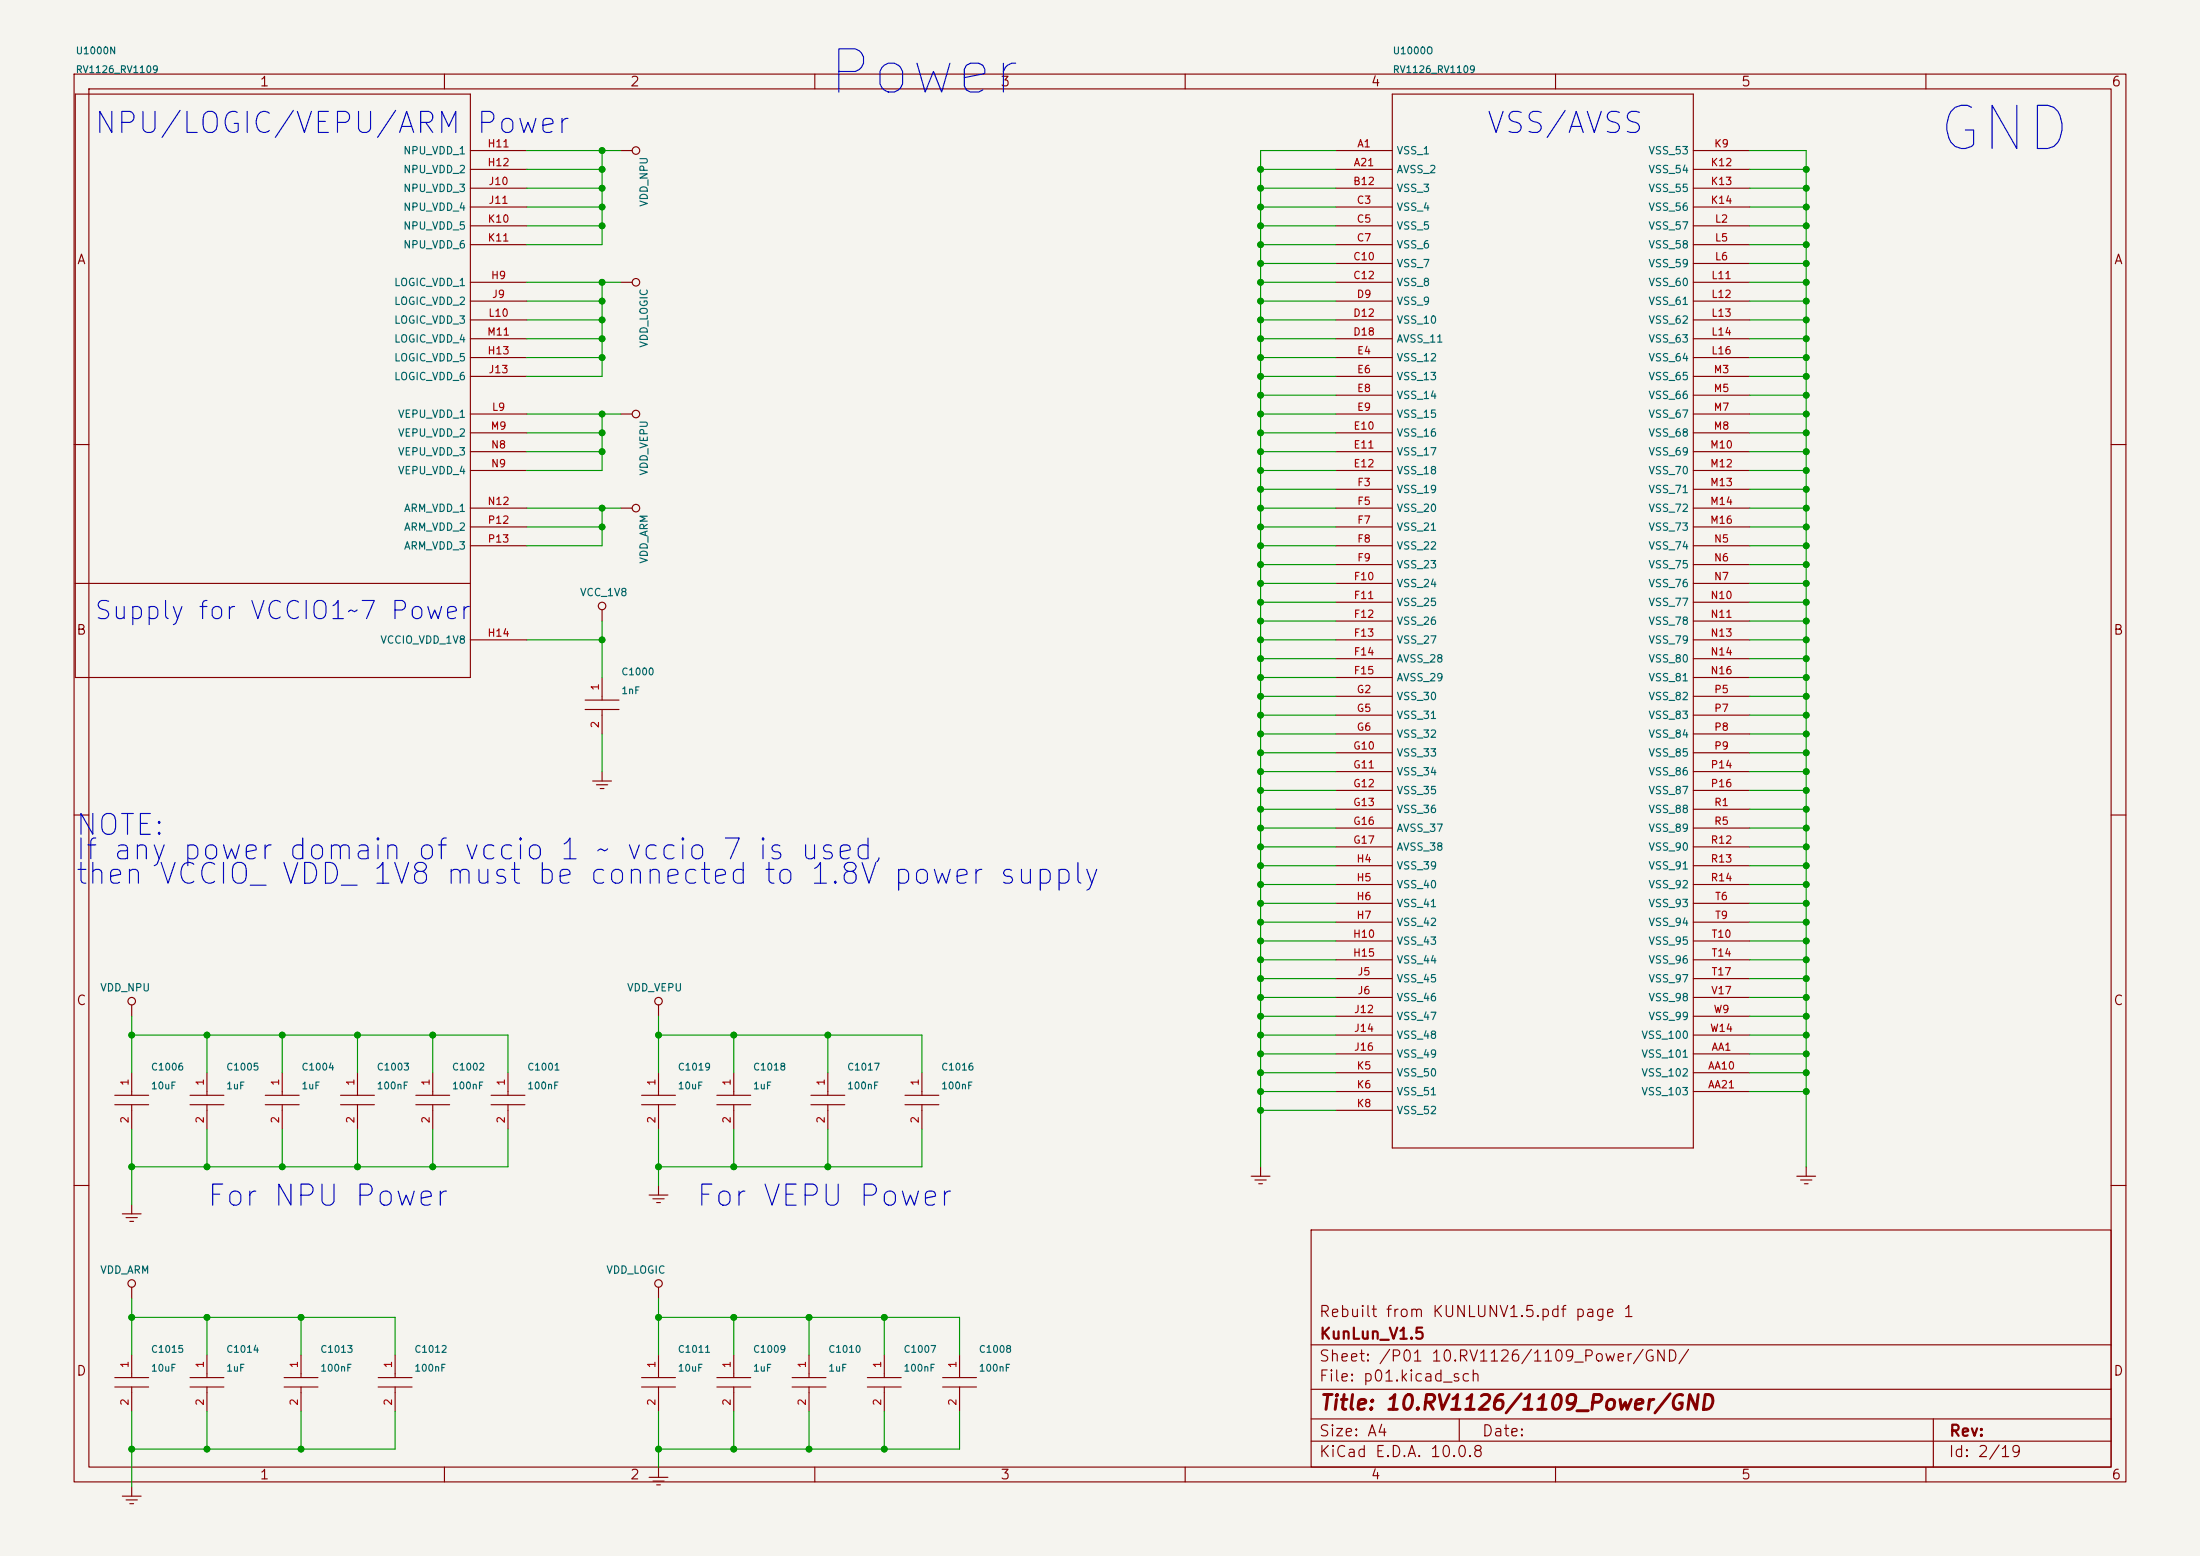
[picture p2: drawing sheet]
<svg xmlns="http://www.w3.org/2000/svg" width="297mm" height="210mm" viewBox="0 0 297 210" stroke-linecap="round" stroke-linejoin="round" font-family="sans-serif">
<path d="M0 0h297v210h-297z" fill="#f5f4ef" stroke="#f5f4ef" stroke-width=".14"/>
<g fill="none" stroke="#840000" stroke-width=".15">
<path d="M10 10h277v190h-277zM10.2 12.7h53.3v78.7h-53.3zM12 12h273v186h-273zM60 10v2M110 10v2M160 10v2M188 12.7h40.6v142.2h-40.6zM210 10v2M260 10v2M63.5 20.3h7.6M63.5 22.9h7.6M63.5 25.4h7.6"/>
<path d="M63.5 27.9h7.6M63.5 30.5h7.6M63.5 33h7.6M63.5 38.1h7.6M83.8 20.3h1.5M83.8 38.1h1.5M180.3 20.3h7.7M180.3 22.9h7.7M180.3 25.4h7.7M180.3 27.9h7.7M180.3 30.5h7.7M180.3 33h7.7"/>
<path d="M180.3 35.6h7.7M180.3 38.1h7.7M228.6 20.3h7.6M228.6 22.9h7.6M228.6 25.4h7.6M228.6 27.9h7.6M228.6 30.5h7.6M228.6 33h7.6M228.6 35.6h7.6M228.6 38.1h7.6M63.5 40.6h7.6M63.5 43.2h7.6"/>
<path d="M63.5 45.7h7.6M63.5 48.3h7.6M63.5 50.8h7.6M63.5 55.9h7.6M63.5 58.4h7.6M83.8 55.9h1.5M180.3 40.6h7.7M180.3 43.2h7.7M180.3 45.7h7.7M180.3 48.3h7.7M180.3 50.8h7.7M180.3 53.3h7.7"/>
<path d="M180.3 55.9h7.7M180.3 58.4h7.7M228.6 40.6h7.6M228.6 43.2h7.6M228.6 45.7h7.6M228.6 48.3h7.6M228.6 50.8h7.6M228.6 53.3h7.6M228.6 55.9h7.6M228.6 58.4h7.6M10 60h2M10.2 78.7h53.3"/>
<path d="M63.5 61h7.6M63.5 63.5h7.6M63.5 68.6h7.6M63.5 71.1h7.6M63.5 73.7h7.6M83.8 68.6h1.5M180.3 61h7.7M180.3 63.5h7.7M180.3 66h7.7M180.3 68.6h7.7M180.3 71.1h7.7M180.3 73.7h7.7"/>
<path d="M180.3 76.2h7.7M180.3 78.7h7.7M228.6 61h7.6M228.6 63.5h7.6M228.6 66h7.6M228.6 68.6h7.6M228.6 71.1h7.6M228.6 73.7h7.6M228.6 76.2h7.6M228.6 78.7h7.6M285 60h2M63.5 86.4h7.6"/>
<path d="M79 94.5h4.6M79 95.8h4.6M81.3 82.3v1.5M81.3 91.4v3.1M81.3 95.8v3.3M180.3 81.3h7.7M180.3 83.8h7.7M180.3 86.4h7.7M180.3 88.9h7.7M180.3 91.4h7.7M180.3 94h7.7M180.3 96.5h7.7"/>
<path d="M180.3 99.1h7.7M228.6 81.3h7.6M228.6 83.8h7.6M228.6 86.4h7.6M228.6 88.9h7.6M228.6 91.4h7.6M228.6 94h7.6M228.6 96.5h7.6M228.6 99.1h7.6M10 110h2M80 105.4h2.5M80.5 105.9h1.5"/>
<path d="M81 106.4h.5M81.3 104.1v1.3M180.3 101.6h7.7M180.3 104.1h7.7M180.3 106.7h7.7M180.3 109.2h7.7M180.3 111.8h7.7M180.3 114.3h7.7M180.3 116.8h7.7M180.3 119.4h7.7M228.6 101.6h7.6M228.6 104.1h7.6"/>
<path d="M228.6 106.7h7.6M228.6 109.2h7.6M228.6 111.8h7.6M228.6 114.3h7.6M228.6 116.8h7.6M228.6 119.4h7.6M285 110h2M17.8 135.6v1.6M88.9 135.6v1.6M180.3 121.9h7.7M180.3 124.5h7.7M180.3 127h7.7"/>
<path d="M180.3 129.5h7.7M180.3 132.1h7.7M180.3 134.6h7.7M180.3 137.2h7.7M180.3 139.7h7.7M228.6 121.9h7.6M228.6 124.5h7.6M228.6 127h7.6M228.6 129.5h7.6M228.6 132.1h7.6M228.6 134.6h7.6M228.6 137.2h7.6"/>
<path d="M228.6 139.7h7.6M15.5 147.8h4.6M15.5 149.1h4.6M17.8 144.8v3M17.8 149.1v3.3M25.7 147.8h4.5M25.7 149.1h4.5M27.9 144.8v3M27.9 149.1v3.3M35.8 147.8h4.6M35.8 149.1h4.6M38.1 144.8v3"/>
<path d="M38.1 149.1v3.3M46 147.8h4.5M46 149.1h4.5M48.3 144.8v3M48.3 149.1v3.3M56.1 147.8h4.6M56.1 149.1h4.6M58.4 144.8v3M58.4 149.1v3.3M66.3 147.8h4.6M66.3 149.1h4.6M68.6 144.8v3"/>
<path d="M68.6 149.1v3.3M86.6 147.8h4.6M86.6 149.1h4.6M88.9 144.8v3M88.9 149.1v3.3M96.8 147.8h4.5M96.8 149.1h4.5M99.1 144.8v3M99.1 149.1v3.3M109.5 147.8h4.5M109.5 149.1h4.5M111.8 144.8v3"/>
<path d="M111.8 149.1v3.3M122.2 147.8h4.5M122.2 149.1h4.5M124.5 144.8v3M124.5 149.1v3.3M168.9 158.8h2.5M169.4 159.3h1.5M169.9 159.8h.5M170.2 157.5v1.3M180.3 142.2h7.7M180.3 144.8h7.7M180.3 147.3h7.7"/>
<path d="M180.3 149.9h7.7M228.6 142.2h7.6M228.6 144.8h7.6M228.6 147.3h7.6M242.6 158.8h2.5M243.1 159.3h1.5M243.6 159.8h.5M243.8 157.5v1.3M10 160h2M16.5 163.8h2.5M17 164.3h1.5M17.5 164.8h.5"/>
<path d="M17.8 162.6v1.2M17.8 173.7v1.6M87.6 161.3h2.6M88.1 161.8h1.6M88.6 162.3h.6M88.9 160v1.3M88.9 173.7v1.6M177 166h108v32h-108zM285 160h2M15.5 185.9h4.6M15.5 187.2h4.6M17.8 182.9v3"/>
<path d="M17.8 187.2v3.3M25.7 185.9h4.5M25.7 187.2h4.5M27.9 182.9v3M27.9 187.2v3.3M38.4 185.9h4.5M38.4 187.2h4.5M40.6 182.9v3M40.6 187.2v3.3M51.1 185.9h4.5M51.1 187.2h4.5M53.3 182.9v3"/>
<path d="M53.3 187.2v3.3M60 198v2M86.6 185.9h4.6M86.6 187.2h4.6M87.6 199.4h2.6M88.1 199.9h1.6M88.9 182.9v3M88.9 187.2v3.3M88.9 198.1v1.3M96.8 185.9h4.5M96.8 187.2h4.5M99.1 182.9v3"/>
<path d="M99.1 187.2v3.3M106.9 185.9h4.6M106.9 187.2h4.6M109.2 182.9v3M109.2 187.2v3.3M110 198v2M117.1 185.9h4.6M117.1 187.2h4.6M119.4 182.9v3M119.4 187.2v3.3M127.3 185.9h4.5M127.3 187.2h4.5"/>
<path d="M129.5 182.9v3M129.5 187.2v3.3M160 198v2M177 194.5h108M177 191.5h108M177 187.5h108M177 181.5h108M197 191.5v3M210 198v2M260 198v2M261 191.5v6.5M16.5 201.9h2.5"/>
<path d="M17 202.4h1.5M17.5 202.9h.5M17.8 200.7v1.2M88.6 200.4h.6"/>
<circle cx="85.9" cy="20.3" r=".51"/>
<circle cx="85.9" cy="38.1" r=".51"/>
<circle cx="85.9" cy="55.9" r=".51"/>
<circle cx="85.9" cy="68.6" r=".51"/>
<circle cx="81.3" cy="81.8" r=".51"/>
<circle cx="17.8" cy="135.1" r=".51"/>
<circle cx="88.9" cy="135.1" r=".51"/>
<circle cx="17.8" cy="173.2" r=".51"/>
<circle cx="88.9" cy="173.2" r=".51"/>
</g>
<g fill="none" stroke="#009600" stroke-width=".15">
<path d="M71.1 38.1h12.7M71.1 30.5h10.2M71.1 27.9h10.2M71.1 22.9h10.2M71.1 25.4h10.2M71.1 20.3h12.7M81.3 38.1v12.7h-10.2M81.3 20.3v12.7h-10.2M170.2 38.1h10.1M170.2 35.6h10.1M170.2 33h10.1M170.2 30.5h10.1"/>
<path d="M170.2 27.9h10.1M170.2 22.9h10.1M170.2 25.4h10.1M180.3 20.3h-10.1v137.2M236.2 20.3h7.6v137.2M236.2 38.1h7.6M236.2 35.6h7.6M236.2 33h7.6M236.2 30.5h7.6M236.2 27.9h7.6M236.2 22.9h7.6M236.2 25.4h7.6"/>
<path d="M71.1 58.4h10.2M71.1 55.9h12.7M71.1 48.3h10.2M71.1 43.2h10.2M71.1 45.7h10.2M71.1 40.6h10.2M81.3 55.9v7.6h-10.2M170.2 58.4h10.1M170.2 53.3h10.1M170.2 50.8h10.1M170.2 55.9h10.1M170.2 48.3h10.1"/>
<path d="M170.2 43.2h10.1M170.2 45.7h10.1M170.2 40.6h10.1M236.2 58.4h7.6M236.2 53.3h7.6M236.2 50.8h7.6M236.2 55.9h7.6M236.2 48.3h7.6M236.2 43.2h7.6M236.2 45.7h7.6M236.2 40.6h7.6M71.1 71.1h10.2"/>
<path d="M71.1 68.6h12.7M71.1 61h10.2M81.3 68.6v5.1h-10.2M170.2 71.1h10.1M170.2 68.6h10.1M170.2 73.7h10.1M170.2 76.2h10.1M170.2 78.7h10.1M170.2 63.5h10.1M170.2 61h10.1M170.2 66h10.1M236.2 71.1h7.6"/>
<path d="M236.2 68.6h7.6M236.2 73.7h7.6M236.2 76.2h7.6M236.2 78.7h7.6M236.2 63.5h7.6M236.2 61h7.6M236.2 66h7.6M71.1 86.4h10.2M81.3 83.8v7.6M81.3 99.1v5M170.2 88.9h10.1M170.2 91.4h10.1"/>
<path d="M170.2 86.4h10.1M170.2 83.8h10.1M170.2 81.3h10.1M170.2 99.1h10.1M170.2 96.5h10.1M170.2 94h10.1M236.2 88.9h7.6M236.2 91.4h7.6M236.2 86.4h7.6M236.2 83.8h7.6M236.2 81.3h7.6M236.2 99.1h7.6"/>
<path d="M236.2 96.5h7.6M236.2 94h7.6M170.2 119.4h10.1M170.2 111.8h10.1M170.2 104.1h10.1M170.2 109.2h10.1M170.2 106.7h10.1M170.2 101.6h10.1M170.2 114.3h10.1M170.2 116.8h10.1M236.2 119.4h7.6M236.2 111.8h7.6"/>
<path d="M236.2 104.1h7.6M236.2 109.2h7.6M236.2 106.7h7.6M236.2 101.6h7.6M236.2 114.3h7.6M236.2 116.8h7.6M17.8 137.2v7.6M17.8 139.7h50.8v5.1M27.9 139.7v5.1M38.1 139.7v5.1M48.3 139.7v5.1M58.4 139.7v5.1"/>
<path d="M88.9 137.2v7.6M88.9 139.7h35.6v5.1M99.1 139.7v5.1M111.8 139.7v5.1M170.2 139.7h10.1M170.2 124.5h10.1M170.2 121.9h10.1M170.2 134.6h10.1M170.2 129.5h10.1M170.2 132.1h10.1M170.2 127h10.1M170.2 137.2h10.1"/>
<path d="M236.2 139.7h7.6M236.2 124.5h7.6M236.2 121.9h7.6M236.2 134.6h7.6M236.2 129.5h7.6M236.2 132.1h7.6M236.2 127h7.6M236.2 137.2h7.6M17.8 152.4v10.2M27.9 152.4v5.1M38.1 152.4v5.1M48.3 152.4v5.1"/>
<path d="M58.4 152.4v5.1M68.6 152.4v5.1h-50.8M88.9 152.4v7.6M99.1 152.4v5.1M111.8 152.4v5.1M124.5 152.4v5.1h-35.6M170.2 142.2h10.1M170.2 144.8h10.1M170.2 149.9h10.1M170.2 147.3h10.1M236.2 142.2h7.6M236.2 144.8h7.6"/>
<path d="M236.2 147.3h7.6M17.8 177.8h35.5v5.1M17.8 175.3v7.6M27.9 177.8v5.1M40.6 177.8v5.1M88.9 177.8h40.6v5.1M88.9 175.3v7.6M99.1 177.8v5.1M109.2 177.8v5.1M119.4 177.8v5.1M17.8 190.5v10.2M27.9 190.5v5.1"/>
<path d="M40.6 190.5v5.1M53.3 190.5v5.1h-35.5M88.9 190.5v7.6M99.1 190.5v5.1M109.2 190.5v5.1M119.4 190.5v5.1M129.5 190.5v5.1h-40.6"/>
</g>
<g fill="#009600">
<circle cx="17.8" cy="157.5" r=".46"/>
<circle cx="27.9" cy="195.6" r=".46"/>
<circle cx="40.6" cy="195.6" r=".46"/>
<circle cx="17.8" cy="195.6" r=".46"/>
<circle cx="40.6" cy="177.8" r=".46"/>
<circle cx="27.9" cy="177.8" r=".46"/>
<circle cx="17.8" cy="177.8" r=".46"/>
<circle cx="109.2" cy="177.8" r=".46"/>
<circle cx="99.1" cy="177.8" r=".46"/>
<circle cx="88.9" cy="139.7" r=".46"/>
<circle cx="99.1" cy="157.5" r=".46"/>
<circle cx="88.9" cy="195.6" r=".46"/>
<circle cx="99.1" cy="139.7" r=".46"/>
<circle cx="99.1" cy="195.6" r=".46"/>
<circle cx="109.2" cy="195.6" r=".46"/>
<circle cx="88.9" cy="157.5" r=".46"/>
<circle cx="88.9" cy="177.8" r=".46"/>
<circle cx="58.4" cy="139.7" r=".46"/>
<circle cx="48.3" cy="139.7" r=".46"/>
<circle cx="38.1" cy="139.7" r=".46"/>
<circle cx="48.3" cy="157.5" r=".46"/>
<circle cx="38.1" cy="157.5" r=".46"/>
<circle cx="58.4" cy="157.5" r=".46"/>
<circle cx="17.8" cy="139.7" r=".46"/>
<circle cx="27.9" cy="139.7" r=".46"/>
<circle cx="27.9" cy="157.5" r=".46"/>
<circle cx="111.8" cy="157.5" r=".46"/>
<circle cx="119.4" cy="177.8" r=".46"/>
<circle cx="111.8" cy="139.7" r=".46"/>
<circle cx="119.4" cy="195.6" r=".46"/>
<circle cx="243.8" cy="81.3" r=".46"/>
<circle cx="243.8" cy="78.7" r=".46"/>
<circle cx="243.8" cy="71.1" r=".46"/>
<circle cx="243.8" cy="88.9" r=".46"/>
<circle cx="243.8" cy="91.4" r=".46"/>
<circle cx="243.8" cy="76.2" r=".46"/>
<circle cx="243.8" cy="73.7" r=".46"/>
<circle cx="243.8" cy="86.4" r=".46"/>
<circle cx="243.8" cy="83.8" r=".46"/>
<circle cx="243.8" cy="66" r=".46"/>
<circle cx="243.8" cy="68.6" r=".46"/>
<circle cx="243.8" cy="63.5" r=".46"/>
<circle cx="243.8" cy="61" r=".46"/>
<circle cx="243.8" cy="48.3" r=".46"/>
<circle cx="243.8" cy="50.8" r=".46"/>
<circle cx="243.8" cy="53.3" r=".46"/>
<circle cx="243.8" cy="58.4" r=".46"/>
<circle cx="243.8" cy="55.9" r=".46"/>
<circle cx="243.8" cy="27.9" r=".46"/>
<circle cx="243.8" cy="38.1" r=".46"/>
<circle cx="243.8" cy="40.6" r=".46"/>
<circle cx="243.8" cy="30.5" r=".46"/>
<circle cx="243.8" cy="33" r=".46"/>
<circle cx="243.8" cy="25.4" r=".46"/>
<circle cx="243.8" cy="22.9" r=".46"/>
<circle cx="243.8" cy="35.6" r=".46"/>
<circle cx="243.8" cy="45.7" r=".46"/>
<circle cx="243.8" cy="43.2" r=".46"/>
<circle cx="243.8" cy="134.6" r=".46"/>
<circle cx="243.8" cy="132.1" r=".46"/>
<circle cx="243.8" cy="129.5" r=".46"/>
<circle cx="243.8" cy="127" r=".46"/>
<circle cx="243.8" cy="124.5" r=".46"/>
<circle cx="243.8" cy="119.4" r=".46"/>
<circle cx="243.8" cy="121.9" r=".46"/>
<circle cx="243.8" cy="109.2" r=".46"/>
<circle cx="243.8" cy="106.7" r=".46"/>
<circle cx="243.8" cy="99.1" r=".46"/>
<circle cx="243.8" cy="96.5" r=".46"/>
<circle cx="243.8" cy="94" r=".46"/>
<circle cx="243.8" cy="111.8" r=".46"/>
<circle cx="243.8" cy="101.6" r=".46"/>
<circle cx="243.8" cy="104.1" r=".46"/>
<circle cx="243.8" cy="116.8" r=".46"/>
<circle cx="243.8" cy="114.3" r=".46"/>
<circle cx="243.8" cy="144.8" r=".46"/>
<circle cx="243.8" cy="142.2" r=".46"/>
<circle cx="243.8" cy="139.7" r=".46"/>
<circle cx="243.8" cy="137.2" r=".46"/>
<circle cx="243.8" cy="147.3" r=".46"/>
<circle cx="81.3" cy="71.1" r=".46"/>
<circle cx="81.3" cy="38.1" r=".46"/>
<circle cx="81.3" cy="40.6" r=".46"/>
<circle cx="81.3" cy="27.9" r=".46"/>
<circle cx="81.3" cy="25.4" r=".46"/>
<circle cx="81.3" cy="30.5" r=".46"/>
<circle cx="81.3" cy="86.4" r=".46"/>
<circle cx="81.3" cy="68.6" r=".46"/>
<circle cx="81.3" cy="61" r=".46"/>
<circle cx="81.3" cy="55.9" r=".46"/>
<circle cx="81.3" cy="58.4" r=".46"/>
<circle cx="81.3" cy="48.3" r=".46"/>
<circle cx="81.3" cy="43.2" r=".46"/>
<circle cx="81.3" cy="45.7" r=".46"/>
<circle cx="81.3" cy="20.3" r=".46"/>
<circle cx="81.3" cy="22.9" r=".46"/>
<circle cx="170.2" cy="81.3" r=".46"/>
<circle cx="170.2" cy="78.7" r=".46"/>
<circle cx="170.2" cy="73.7" r=".46"/>
<circle cx="170.2" cy="76.2" r=".46"/>
<circle cx="170.2" cy="58.4" r=".46"/>
<circle cx="170.2" cy="55.9" r=".46"/>
<circle cx="170.2" cy="53.3" r=".46"/>
<circle cx="170.2" cy="50.8" r=".46"/>
<circle cx="170.2" cy="48.3" r=".46"/>
<circle cx="170.2" cy="45.7" r=".46"/>
<circle cx="170.2" cy="43.2" r=".46"/>
<circle cx="170.2" cy="66" r=".46"/>
<circle cx="170.2" cy="68.6" r=".46"/>
<circle cx="170.2" cy="71.1" r=".46"/>
<circle cx="170.2" cy="63.5" r=".46"/>
<circle cx="170.2" cy="61" r=".46"/>
<circle cx="170.2" cy="99.1" r=".46"/>
<circle cx="170.2" cy="96.5" r=".46"/>
<circle cx="170.2" cy="94" r=".46"/>
<circle cx="170.2" cy="86.4" r=".46"/>
<circle cx="170.2" cy="83.8" r=".46"/>
<circle cx="170.2" cy="88.9" r=".46"/>
<circle cx="170.2" cy="91.4" r=".46"/>
<circle cx="170.2" cy="114.3" r=".46"/>
<circle cx="170.2" cy="111.8" r=".46"/>
<circle cx="170.2" cy="109.2" r=".46"/>
<circle cx="170.2" cy="104.1" r=".46"/>
<circle cx="170.2" cy="101.6" r=".46"/>
<circle cx="170.2" cy="106.7" r=".46"/>
<circle cx="170.2" cy="116.8" r=".46"/>
<circle cx="170.2" cy="119.4" r=".46"/>
<circle cx="170.2" cy="139.7" r=".46"/>
<circle cx="170.2" cy="149.9" r=".46"/>
<circle cx="170.2" cy="147.3" r=".46"/>
<circle cx="170.2" cy="129.5" r=".46"/>
<circle cx="170.2" cy="127" r=".46"/>
<circle cx="170.2" cy="124.5" r=".46"/>
<circle cx="170.2" cy="121.9" r=".46"/>
<circle cx="170.2" cy="142.2" r=".46"/>
<circle cx="170.2" cy="144.8" r=".46"/>
<circle cx="170.2" cy="137.2" r=".46"/>
<circle cx="170.2" cy="134.6" r=".46"/>
<circle cx="170.2" cy="132.1" r=".46"/>
<circle cx="170.2" cy="30.5" r=".46"/>
<circle cx="170.2" cy="27.9" r=".46"/>
<circle cx="170.2" cy="25.4" r=".46"/>
<circle cx="170.2" cy="40.6" r=".46"/>
<circle cx="170.2" cy="38.1" r=".46"/>
<circle cx="170.2" cy="35.6" r=".46"/>
<circle cx="170.2" cy="33" r=".46"/>
<circle cx="170.2" cy="22.9" r=".46"/>
</g>
<g font-size="5.8" fill="#0000c2">
<text x="111.3" y="14.2">Power</text>
<text x="261.1" y="21.8">GND</text>
</g>
<g font-size="2.8" fill="#0000c2">
<text x="12.5" y="18.7">NPU/LOGIC/VEPU/ARM</text>
<text x="64.1" y="18.7">Power</text>
<text x="200.5" y="18.7">VSS/AVSS</text>
<text x="10" y="113.4">NOTE:</text>
<text x="10" y="116.8">If any power domain of vccio 1 ~ vccio 7 is used,</text>
<text x="10" y="120.1">then VCCIO_ VDD_ 1V8 must be connected to 1.8V power supply</text>
<text x="27.8" y="163.5">For NPU Power</text>
<text x="93.8" y="163.5">For VEPU Power</text>
</g>
<text font-size="2.4" fill="#0000c2" x="12.6" y="84.2">Supply for VCCIO1~7 Power</text>
<text font-size="2" fill="#840000" x="178" y="190.8">Title: 10.RV1126/1109_Power/GND</text>
<g font-size="1.5" fill="#840000">
<text x="178" y="178.1">Rebuilt from KUNLUNV1.5.pdf page 1</text>
<text x="178" y="184.1">Sheet: /P01 10.RV1126/1109_Power/GND/</text>
<text x="178" y="181.1">KunLun_V1.5</text>
<text x="178" y="186.8">File: p01.kicad_sch</text>
<text x="178" y="197">KiCad E.D.A. 10.0.8</text>
<text x="178" y="194.2">Size: A4</text>
<text x="200" y="194.2">Date:</text>
<text x="263" y="197">Id: 2/19</text>
<text x="263" y="194.2">Rev:</text>
</g>
<g font-size="1.3" fill="#840000">
<text x="35" y="12">1</text>
<text x="85" y="12">2</text>
<text x="135" y="12">3</text>
<text x="185" y="12">4</text>
<text x="235" y="12">5</text>
<text x="285" y="12">6</text>
<text x="10.3" y="36">A</text>
<text x="285.3" y="36">A</text>
<text x="10.2" y="86">B</text>
<text x="285.2" y="86">B</text>
<text x="10.2" y="136">C</text>
<text x="285.2" y="136">C</text>
<text x="10.2" y="186">D</text>
<text x="285.2" y="186">D</text>
<text x="35" y="200">1</text>
<text x="85" y="200">2</text>
<text x="135" y="200">3</text>
<text x="185" y="200">4</text>
<text x="235" y="200">5</text>
<text x="285" y="200">6</text>
</g>
<g font-size="1" fill="#006464">
<text x="54.4" y="21.1">NPU_VDD_1</text>
<text x="54.4" y="23.6">NPU_VDD_2</text>
<text x="188.5" y="21.1">VSS_1</text>
<text x="188.5" y="23.6">AVSS_2</text>
<text x="222.5" y="21.1">VSS_53</text>
<text x="222.5" y="23.6">VSS_54</text>
<text x="54.4" y="26.2">NPU_VDD_3</text>
<text x="54.4" y="28.7">NPU_VDD_4</text>
<text x="87.7" y="28" transform="rotate(-90 87.7 28)">VDD_NPU</text>
<text x="188.5" y="26.2">VSS_3</text>
<text x="188.5" y="28.7">VSS_4</text>
<text x="222.5" y="26.2">VSS_55</text>
<text x="222.5" y="28.7">VSS_56</text>
<text x="54.4" y="31.2">NPU_VDD_5</text>
<text x="54.4" y="33.8">NPU_VDD_6</text>
<text x="188.5" y="31.2">VSS_5</text>
<text x="188.5" y="33.8">VSS_6</text>
<text x="222.5" y="31.2">VSS_57</text>
<text x="222.5" y="33.8">VSS_58</text>
<text x="53.1" y="38.9">LOGIC_VDD_1</text>
<text x="53.1" y="41.4">LOGIC_VDD_2</text>
<text x="188.5" y="36.3">VSS_7</text>
<text x="188.5" y="38.9">VSS_8</text>
<text x="188.5" y="41.4">VSS_9</text>
<text x="222.5" y="36.3">VSS_59</text>
<text x="222.5" y="38.9">VSS_60</text>
<text x="222.5" y="41.4">VSS_61</text>
<text x="53.1" y="43.9">LOGIC_VDD_3</text>
<text x="53.1" y="46.5">LOGIC_VDD_4</text>
<text x="87.7" y="47" transform="rotate(-90 87.7 47)">VDD_LOGIC</text>
<text x="188.5" y="43.9">VSS_10</text>
<text x="188.5" y="46.5">AVSS_11</text>
<text x="222.5" y="43.9">VSS_62</text>
<text x="222.5" y="46.5">VSS_63</text>
<text x="53.1" y="49">LOGIC_VDD_5</text>
<text x="53.1" y="51.6">LOGIC_VDD_6</text>
<text x="188.5" y="49">VSS_12</text>
<text x="188.5" y="51.6">VSS_13</text>
<text x="222.5" y="49">VSS_64</text>
<text x="222.5" y="51.6">VSS_65</text>
<text x="53.6" y="56.6">VEPU_VDD_1</text>
<text x="53.6" y="59.2">VEPU_VDD_2</text>
<text x="188.5" y="54.1">VSS_14</text>
<text x="188.5" y="56.6">VSS_15</text>
<text x="188.5" y="59.2">VSS_16</text>
<text x="222.5" y="54.1">VSS_66</text>
<text x="222.5" y="56.6">VSS_67</text>
<text x="222.5" y="59.2">VSS_68</text>
<text x="53.6" y="61.7">VEPU_VDD_3</text>
<text x="53.6" y="64.3">VEPU_VDD_4</text>
<text x="87.7" y="64.3" transform="rotate(-90 87.7 64.3)">VDD_VEPU</text>
<text x="188.5" y="61.7">VSS_17</text>
<text x="188.5" y="64.3">VSS_18</text>
<text x="222.5" y="61.7">VSS_69</text>
<text x="222.5" y="64.3">VSS_70</text>
<text x="54.5" y="69.3">ARM_VDD_1</text>
<text x="54.5" y="71.9">ARM_VDD_2</text>
<text x="188.5" y="66.8">VSS_19</text>
<text x="188.5" y="69.3">VSS_20</text>
<text x="188.5" y="71.9">VSS_21</text>
<text x="222.5" y="66.8">VSS_71</text>
<text x="222.5" y="69.3">VSS_72</text>
<text x="222.5" y="71.9">VSS_73</text>
<text x="54.5" y="74.4">ARM_VDD_3</text>
<text x="87.7" y="76.2" transform="rotate(-90 87.7 76.2)">VDD_ARM</text>
<text x="188.5" y="74.4">VSS_22</text>
<text x="188.5" y="77">VSS_23</text>
<text x="222.5" y="74.4">VSS_74</text>
<text x="222.5" y="77">VSS_75</text>
<text x="78.2" y="80.7">VCC_1V8</text>
<text x="188.5" y="79.5">VSS_24</text>
<text x="188.5" y="82">VSS_25</text>
<text x="222.5" y="79.5">VSS_76</text>
<text x="222.5" y="82">VSS_77</text>
<text x="51.3" y="87.1">VCCIO_VDD_1V8</text>
<text x="188.5" y="84.6">VSS_26</text>
<text x="188.5" y="87.1">VSS_27</text>
<text x="188.5" y="89.7">AVSS_28</text>
<text x="222.5" y="84.6">VSS_78</text>
<text x="222.5" y="87.1">VSS_79</text>
<text x="222.5" y="89.7">VSS_80</text>
<text x="188.5" y="92.2">AVSS_29</text>
<text x="188.5" y="94.7">VSS_30</text>
<text x="222.5" y="92.2">VSS_81</text>
<text x="222.5" y="94.7">VSS_82</text>
<text x="188.5" y="97.3">VSS_31</text>
<text x="188.5" y="99.8">VSS_32</text>
<text x="222.5" y="97.3">VSS_83</text>
<text x="222.5" y="99.8">VSS_84</text>
<text x="188.5" y="102.4">VSS_33</text>
<text x="188.5" y="104.9">VSS_34</text>
<text x="188.5" y="107.4">VSS_35</text>
<text x="222.5" y="102.4">VSS_85</text>
<text x="222.5" y="104.9">VSS_86</text>
<text x="222.5" y="107.4">VSS_87</text>
<text x="188.5" y="110">VSS_36</text>
<text x="188.5" y="112.5">AVSS_37</text>
<text x="222.5" y="110">VSS_88</text>
<text x="222.5" y="112.5">VSS_89</text>
<text x="188.5" y="115.1">AVSS_38</text>
<text x="188.5" y="117.6">VSS_39</text>
<text x="222.5" y="115.1">VSS_90</text>
<text x="222.5" y="117.6">VSS_91</text>
<text x="188.5" y="120.1">VSS_40</text>
<text x="188.5" y="122.7">VSS_41</text>
<text x="188.5" y="125.2">VSS_42</text>
<text x="222.5" y="120.1">VSS_92</text>
<text x="222.5" y="122.7">VSS_93</text>
<text x="222.5" y="125.2">VSS_94</text>
<text x="188.5" y="127.8">VSS_43</text>
<text x="188.5" y="130.3">VSS_44</text>
<text x="222.5" y="127.8">VSS_95</text>
<text x="222.5" y="130.3">VSS_96</text>
<text x="13.4" y="134">VDD_NPU</text>
<text x="84.6" y="134">VDD_VEPU</text>
<text x="188.5" y="132.8">VSS_45</text>
<text x="188.5" y="135.4">VSS_46</text>
<text x="188.5" y="137.9">VSS_47</text>
<text x="222.5" y="132.8">VSS_97</text>
<text x="222.5" y="135.4">VSS_98</text>
<text x="222.5" y="137.9">VSS_99</text>
<text x="188.5" y="140.5">VSS_48</text>
<text x="188.5" y="143">VSS_49</text>
<text x="221.5" y="143">VSS_101</text>
<text x="221.5" y="140.5">VSS_100</text>
<text x="188.5" y="145.5">VSS_50</text>
<text x="188.5" y="148.1">VSS_51</text>
<text x="221.5" y="145.5">VSS_102</text>
<text x="221.5" y="148.1">VSS_103</text>
<text x="188.5" y="150.6">VSS_52</text>
<text x="13.4" y="172.1">VDD_ARM</text>
<text x="81.8" y="172.1">VDD_LOGIC</text>
</g>
<g font-size="1" fill="#a90000">
<text x="65.7" y="20.1">H11</text>
<text x="65.7" y="22.7">H12</text>
<text x="182.7" y="22.7">A21</text>
<text x="183.1" y="20.1">A1</text>
<text x="230.9" y="22.7">K12</text>
<text x="231.3" y="20.1">K9</text>
<text x="65.9" y="25.2">J10</text>
<text x="65.9" y="27.8">J11</text>
<text x="182.6" y="25.2">B12</text>
<text x="183.1" y="27.8">C3</text>
<text x="230.9" y="25.2">K13</text>
<text x="230.9" y="27.8">K14</text>
<text x="65.8" y="30.3">K10</text>
<text x="65.8" y="32.8">K11</text>
<text x="182.6" y="35.4">C10</text>
<text x="183.1" y="30.3">C5</text>
<text x="183.1" y="32.8">C7</text>
<text x="231.4" y="30.3">L2</text>
<text x="231.4" y="32.8">L5</text>
<text x="231.4" y="35.4">L6</text>
<text x="66.2" y="37.9">H9</text>
<text x="66.4" y="40.5">J9</text>
<text x="182.6" y="37.9">C12</text>
<text x="183.1" y="40.5">D9</text>
<text x="231" y="37.9">L11</text>
<text x="231" y="40.5">L12</text>
<text x="65.7" y="45.5">M11</text>
<text x="65.9" y="43">L10</text>
<text x="182.6" y="43">D12</text>
<text x="182.6" y="45.5">D18</text>
<text x="231" y="43">L13</text>
<text x="231" y="45.5">L14</text>
<text x="65.7" y="48.1">H13</text>
<text x="65.9" y="50.6">J13</text>
<text x="183.1" y="48.1">E4</text>
<text x="183.1" y="50.6">E6</text>
<text x="183.1" y="53.2">E8</text>
<text x="231" y="48.1">L16</text>
<text x="231.3" y="50.6">M3</text>
<text x="231.3" y="53.2">M5</text>
<text x="66.2" y="58.2">M9</text>
<text x="66.3" y="55.7">L9</text>
<text x="182.6" y="58.2">E10</text>
<text x="183.1" y="55.7">E9</text>
<text x="231.3" y="55.7">M7</text>
<text x="231.3" y="58.2">M8</text>
<text x="66.2" y="60.8">N8</text>
<text x="66.2" y="63.3">N9</text>
<text x="182.6" y="60.8">E11</text>
<text x="182.6" y="63.3">E12</text>
<text x="183.1" y="65.9">F3</text>
<text x="230.8" y="60.8">M10</text>
<text x="230.8" y="63.3">M12</text>
<text x="230.8" y="65.9">M13</text>
<text x="65.7" y="68.4">N12</text>
<text x="65.8" y="70.9">P12</text>
<text x="183.1" y="68.4">F5</text>
<text x="183.1" y="70.9">F7</text>
<text x="230.8" y="68.4">M14</text>
<text x="230.8" y="70.9">M16</text>
<text x="65.8" y="73.5">P13</text>
<text x="183.1" y="73.5">F8</text>
<text x="183.1" y="76">F9</text>
<text x="231.3" y="73.5">N5</text>
<text x="231.3" y="76">N6</text>
<text x="182.7" y="78.6">F10</text>
<text x="182.7" y="81.1">F11</text>
<text x="182.7" y="83.6">F12</text>
<text x="230.8" y="81.1">N10</text>
<text x="230.8" y="83.6">N11</text>
<text x="231.3" y="78.6">N7</text>
<text x="65.7" y="86.2">H14</text>
<text x="182.7" y="86.2">F13</text>
<text x="182.7" y="88.7">F14</text>
<text x="230.8" y="86.2">N13</text>
<text x="230.8" y="88.7">N14</text>
<text x="81.1" y="93.3" transform="rotate(-90 81.1 93.3)">1</text>
<text x="182.7" y="91.3">F15</text>
<text x="183.1" y="93.8">G2</text>
<text x="230.8" y="91.3">N16</text>
<text x="231.3" y="93.8">P5</text>
<text x="81.1" y="98.4" transform="rotate(-90 81.1 98.4)">2</text>
<text x="182.6" y="101.4">G10</text>
<text x="183.1" y="96.3">G5</text>
<text x="183.1" y="98.9">G6</text>
<text x="231.3" y="96.3">P7</text>
<text x="231.3" y="98.9">P8</text>
<text x="231.3" y="101.4">P9</text>
<text x="182.6" y="104">G11</text>
<text x="182.6" y="106.5">G12</text>
<text x="230.9" y="104">P14</text>
<text x="230.9" y="106.5">P16</text>
<text x="182.6" y="109">G13</text>
<text x="182.6" y="111.6">G16</text>
<text x="231.3" y="109">R1</text>
<text x="231.3" y="111.6">R5</text>
<text x="182.6" y="114.1">G17</text>
<text x="183.1" y="116.7">H4</text>
<text x="183.1" y="119.2">H5</text>
<text x="230.9" y="114.1">R12</text>
<text x="230.9" y="116.7">R13</text>
<text x="230.9" y="119.2">R14</text>
<text x="183.1" y="121.7">H6</text>
<text x="183.1" y="124.3">H7</text>
<text x="231.5" y="121.7">T6</text>
<text x="231.5" y="124.3">T9</text>
<text x="182.6" y="126.8">H10</text>
<text x="182.6" y="129.4">H15</text>
<text x="183.2" y="131.9">J5</text>
<text x="231" y="126.8">T10</text>
<text x="231" y="129.4">T14</text>
<text x="231" y="131.9">T17</text>
<text x="182.7" y="137">J12</text>
<text x="183.2" y="134.4">J6</text>
<text x="230.9" y="134.4">V17</text>
<text x="231.3" y="137">W9</text>
<text x="182.7" y="139.5">J14</text>
<text x="182.7" y="142.1">J16</text>
<text x="230.8" y="139.5">W14</text>
<text x="231" y="142.1">AA1</text>
<text x="17.6" y="146.6" transform="rotate(-90 17.6 146.6)">1</text>
<text x="27.8" y="146.6" transform="rotate(-90 27.8 146.6)">1</text>
<text x="37.9" y="146.6" transform="rotate(-90 37.9 146.6)">1</text>
<text x="48.1" y="146.6" transform="rotate(-90 48.1 146.6)">1</text>
<text x="58.2" y="146.6" transform="rotate(-90 58.2 146.6)">1</text>
<text x="68.4" y="146.6" transform="rotate(-90 68.4 146.6)">1</text>
<text x="88.7" y="146.6" transform="rotate(-90 88.7 146.6)">1</text>
<text x="98.9" y="146.6" transform="rotate(-90 98.9 146.6)">1</text>
<text x="111.6" y="146.6" transform="rotate(-90 111.6 146.6)">1</text>
<text x="124.3" y="146.6" transform="rotate(-90 124.3 146.6)">1</text>
<text x="183.1" y="144.6">K5</text>
<text x="183.1" y="147.1">K6</text>
<text x="183.1" y="149.7">K8</text>
<text x="230.5" y="144.6">AA10</text>
<text x="230.5" y="147.1">AA21</text>
<text x="17.6" y="151.7" transform="rotate(-90 17.6 151.7)">2</text>
<text x="27.8" y="151.7" transform="rotate(-90 27.8 151.7)">2</text>
<text x="37.9" y="151.7" transform="rotate(-90 37.9 151.7)">2</text>
<text x="48.1" y="151.7" transform="rotate(-90 48.1 151.7)">2</text>
<text x="58.2" y="151.7" transform="rotate(-90 58.2 151.7)">2</text>
<text x="68.4" y="151.7" transform="rotate(-90 68.4 151.7)">2</text>
<text x="88.7" y="151.7" transform="rotate(-90 88.7 151.7)">2</text>
<text x="98.9" y="151.7" transform="rotate(-90 98.9 151.7)">2</text>
<text x="111.6" y="151.7" transform="rotate(-90 111.6 151.7)">2</text>
<text x="124.3" y="151.7" transform="rotate(-90 124.3 151.7)">2</text>
<text x="17.6" y="184.7" transform="rotate(-90 17.6 184.7)">1</text>
<text x="27.8" y="184.7" transform="rotate(-90 27.8 184.7)">1</text>
<text x="40.5" y="184.7" transform="rotate(-90 40.5 184.7)">1</text>
<text x="53.2" y="184.7" transform="rotate(-90 53.2 184.7)">1</text>
<text x="88.7" y="184.7" transform="rotate(-90 88.7 184.7)">1</text>
<text x="98.9" y="184.7" transform="rotate(-90 98.9 184.7)">1</text>
<text x="109" y="184.7" transform="rotate(-90 109 184.7)">1</text>
<text x="119.2" y="184.7" transform="rotate(-90 119.2 184.7)">1</text>
<text x="129.4" y="184.7" transform="rotate(-90 129.4 184.7)">1</text>
<text x="17.6" y="189.8" transform="rotate(-90 17.6 189.8)">2</text>
<text x="27.8" y="189.8" transform="rotate(-90 27.8 189.8)">2</text>
<text x="40.5" y="189.8" transform="rotate(-90 40.5 189.8)">2</text>
<text x="53.2" y="189.8" transform="rotate(-90 53.2 189.8)">2</text>
<text x="88.7" y="189.8" transform="rotate(-90 88.7 189.8)">2</text>
<text x="98.9" y="189.8" transform="rotate(-90 98.9 189.8)">2</text>
<text x="109" y="189.8" transform="rotate(-90 109 189.8)">2</text>
<text x="119.2" y="189.8" transform="rotate(-90 119.2 189.8)">2</text>
<text x="129.4" y="189.8" transform="rotate(-90 129.4 189.8)">2</text>
</g>
<g font-size=".9" fill="#006464">
<text x="10.1" y="7.5">U1000N</text>
<text x="10.1" y="10.1">RV1126_RV1109</text>
<text x="187.9" y="7.5">U1000O</text>
<text x="187.9" y="10.1">RV1126_RV1109</text>
<text x="83.8" y="91.4">C1000</text>
<text x="83.8" y="93.9">1nF</text>
<text x="20.3" y="144.7">C1006</text>
<text x="20.3" y="147.2">10uF</text>
<text x="30.5" y="144.7">C1005</text>
<text x="30.5" y="147.2">1uF</text>
<text x="40.6" y="144.7">C1004</text>
<text x="40.6" y="147.2">1uF</text>
<text x="50.8" y="144.7">C1003</text>
<text x="50.8" y="147.2">100nF</text>
<text x="60.9" y="144.7">C1002</text>
<text x="60.9" y="147.2">100nF</text>
<text x="71.1" y="144.7">C1001</text>
<text x="71.1" y="147.2">100nF</text>
<text x="91.4" y="144.7">C1019</text>
<text x="91.4" y="147.2">10uF</text>
<text x="101.6" y="144.7">C1018</text>
<text x="101.6" y="147.2">1uF</text>
<text x="114.3" y="144.7">C1017</text>
<text x="114.3" y="147.2">100nF</text>
<text x="127" y="144.7">C1016</text>
<text x="127" y="147.2">100nF</text>
<text x="20.3" y="182.8">C1015</text>
<text x="20.3" y="185.3">10uF</text>
<text x="30.5" y="182.8">C1014</text>
<text x="30.5" y="185.3">1uF</text>
<text x="43.2" y="182.8">C1013</text>
<text x="43.2" y="185.3">100nF</text>
<text x="55.9" y="182.8">C1012</text>
<text x="55.9" y="185.3">100nF</text>
<text x="91.4" y="182.8">C1011</text>
<text x="91.4" y="185.3">10uF</text>
<text x="101.6" y="182.8">C1009</text>
<text x="101.6" y="185.3">1uF</text>
<text x="111.7" y="182.8">C1010</text>
<text x="111.7" y="185.3">1uF</text>
<text x="121.9" y="182.8">C1007</text>
<text x="121.9" y="185.3">100nF</text>
<text x="132.1" y="182.8">C1008</text>
<text x="132.1" y="185.3">100nF</text>
</g>
</svg>
